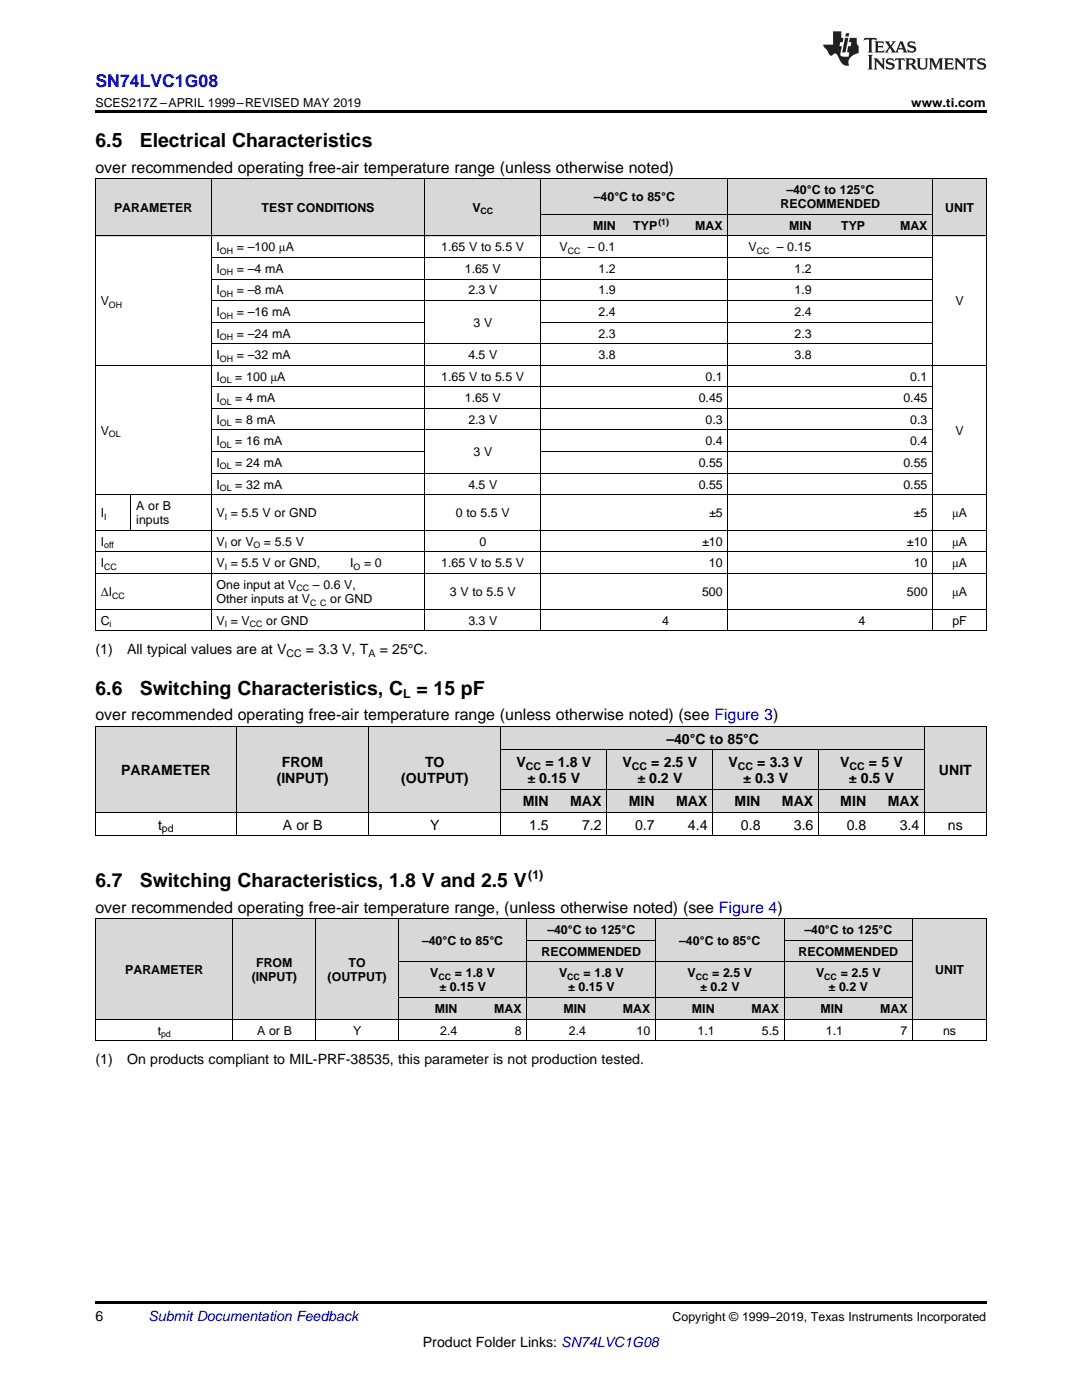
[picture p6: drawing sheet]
<svg xmlns="http://www.w3.org/2000/svg" width="216mm" height="279mm" viewBox="0 0 216 279" stroke-linecap="round" stroke-linejoin="round" font-family="sans-serif">
<g fill="#d8d8d8">
<path d="M19 183.4h27.5v20h-27.5z"/>
<path d="M46.5 183.4h16.5v20h-16.5z"/>
<path d="M63 183.4h16.5v20h-16.5z"/>
<path d="M182.2 183.4h14.6v20h-14.6z"/>
<path d="M79.5 199.1h12.9v4.3h-12.9z"/>
<path d="M92.4 199.1h12.8v4.3h-12.8z"/>
<path d="M105.2 199.1h12.8v4.3h-12.8z"/>
<path d="M118 199.1h12.8v4.3h-12.8z"/>
<path d="M130.8 199.1h12.9v4.3h-12.9z"/>
<path d="M143.7 199.1h12.8v4.3h-12.8z"/>
<path d="M156.5 199.1h12.8v4.3h-12.8z"/>
<path d="M169.3 199.1h12.9v4.3h-12.9z"/>
<path d="M79.5 192h12.9v7.1h-12.9z"/>
<path d="M92.4 192h12.8v7.1h-12.8z"/>
<path d="M105.2 192h12.8v7.1h-12.8z"/>
<path d="M118 192h12.8v7.1h-12.8z"/>
<path d="M130.8 192h12.9v7.1h-12.9z"/>
<path d="M143.7 192h12.8v7.1h-12.8z"/>
<path d="M156.5 192h12.8v7.1h-12.8z"/>
<path d="M169.3 192h12.9v7.1h-12.9z"/>
<path d="M79.5 183.4h12.9v8.6h-12.9z"/>
<path d="M92.4 183.4h12.8v8.6h-12.8z"/>
<path d="M130.8 183.4h12.9v8.6h-12.9z"/>
<path d="M143.7 183.4h12.8v8.6h-12.8z"/>
<path d="M105.2 187.7h12.8v4.3h-12.8z"/>
<path d="M118 187.7h12.8v4.3h-12.8z"/>
<path d="M156.5 187.7h12.8v4.3h-12.8z"/>
<path d="M169.3 187.7h12.9v4.3h-12.9z"/>
<path d="M105.2 183.4h12.8v4.3h-12.8z"/>
<path d="M118 183.4h12.8v4.3h-12.8z"/>
<path d="M156.5 183.4h12.8v4.3h-12.8z"/>
<path d="M169.3 183.4h12.9v4.3h-12.9z"/>
<path d="M19 145h28.2v17.2h-28.2z"/>
<path d="M47.2 145h26.4v17.2h-26.4z"/>
<path d="M73.6 145h26.4v17.2h-26.4z"/>
<path d="M184.5 145h12.3v17.2h-12.3z"/>
<path d="M100 157.5h10.6v4.7h-10.6z"/>
<path d="M110.6 157.5h10.5v4.7h-10.5z"/>
<path d="M121.1 157.5h10.6v4.7h-10.6z"/>
<path d="M131.7 157.5h10.6v4.7h-10.6z"/>
<path d="M142.3 157.5h10.5v4.7h-10.5z"/>
<path d="M152.8 157.5h10.6v4.7h-10.6z"/>
<path d="M163.4 157.5h10.6v4.7h-10.6z"/>
<path d="M174 157.5h10.5v4.7h-10.5z"/>
<path d="M100 149.7h10.6v7.8h-10.6z"/>
<path d="M110.6 149.7h10.5v7.8h-10.5z"/>
<path d="M121.1 149.7h10.6v7.8h-10.6z"/>
<path d="M131.7 149.7h10.6v7.8h-10.6z"/>
<path d="M142.3 149.7h10.5v7.8h-10.5z"/>
<path d="M152.8 149.7h10.6v7.8h-10.6z"/>
<path d="M163.4 149.7h10.6v7.8h-10.6z"/>
<path d="M174 149.7h10.5v7.8h-10.5z"/>
<path d="M100 145h10.6v4.7h-10.6z"/>
<path d="M110.6 145h10.5v4.7h-10.5z"/>
<path d="M121.1 145h10.6v4.7h-10.6z"/>
<path d="M131.7 145h10.6v4.7h-10.6z"/>
<path d="M142.3 145h10.5v4.7h-10.5z"/>
<path d="M152.8 145h10.6v4.7h-10.6z"/>
<path d="M163.4 145h10.6v4.7h-10.6z"/>
<path d="M174 145h10.5v4.7h-10.5z"/>
<path d="M19 35.7h7.1v11.4h-7.1z"/>
<path d="M26.1 35.7h16.1v11.4h-16.1z"/>
<path d="M42.2 35.7h26.6v11.4h-26.6z"/>
<path d="M68.8 35.7h16v11.4h-16z"/>
<path d="M84.8 35.7h23.1v11.4h-23.1z"/>
<path d="M186.2 35.7h10.6v11.4h-10.6z"/>
<path d="M107.9 42.8h16v4.3h-16z"/>
<path d="M123.9 42.8h10.7v4.3h-10.7z"/>
<path d="M134.6 42.8h10.7v4.3h-10.7z"/>
<path d="M145.3 42.8h17.8v4.3h-17.8z"/>
<path d="M163.1 42.8h10.6v4.3h-10.6z"/>
<path d="M173.7 42.8h12.5v4.3h-12.5z"/>
<path d="M107.9 35.7h16v7.1h-16z"/>
<path d="M123.9 35.7h10.7v7.1h-10.7z"/>
<path d="M134.6 35.7h10.7v7.1h-10.7z"/>
<path d="M145.3 35.7h17.8v7.1h-17.8z"/>
<path d="M163.1 35.7h10.6v7.1h-10.6z"/>
<path d="M173.7 35.7h12.5v7.1h-12.5z"/>
</g>
<g fill="#000">
<path d="M19 22h177.8v.5h-177.8zM26.1 35.6v.1zM19 125.9h.2zM26 125.9h.1zM42.1 125.9h.1zM68.7 125.9h.1zM84.7 125.9h.1zM107.8 125.9h.1zM123.8 125.9h.1zM134.5 125.9h.1zM145.2 125.9h.1zM162.9 125.9h.2z"/>
<path d="M173.6 125.9h.1zM186.1 125.9h.1zM196.7 125.9h.1zM19 166.8h.2zM73.5 166.8h.1zM99.9 166.8h.1zM110.5 166.8h.1zM121 166.8h.1zM131.6 166.8h.1zM142.2 166.8h.1zM152.7 166.8h.1zM163.3 166.8h.1z"/>
<path d="M173.8 166.8h.2zM184.4 166.8h.1zM196.7 166.8h.1zM19 259.7h177.8v.5h-177.8z"/>
</g>
<g fill="none" stroke="#000" stroke-width=".2">
<path d="M19 35.6l177.8 .1v90.2M19.1 35.7v90.2M42.1 35.7v90.2M84.8 35.7v90.2M107.9 35.7v90.2M145.2 35.7v90.2M186.1 35.7v90.2M19 47.1h177.8M42.2 60h143.9M42.2 55.7h143.9M42.2 51.4h143.9M107.9 42.8h78.3"/>
<path d="M19 72.9h177.8M42.2 77.2h143.9M42.2 68.6h143.9M42.2 64.3h42.6M107.9 64.3h78.2M19 98.7h177.8M26.1 98.7v7.2M42.2 94.4h143.9M42.2 90.1h42.6M42.2 85.8h143.9M42.2 81.5h143.9M107.9 90.1h78.2"/>
<path d="M19 114.5h177.8M19 110.2h177.8M19 105.9h177.8M19 125.9h177.8M19 121.6h177.8M19 145h177.8M19.1 145v21.8M47.1 145v21.8M73.5 145v21.8M100 145v21.8M100 157.5h84.5M100 149.6h84.5"/>
<path d="M121.1 149.6v17.2M142.2 149.6v17.2M163.3 149.6v17.2M184.4 145v21.8M196.8 145v21.8M19 166.8h177.8M19 162.1h177.8M19 183.4h177.8M19.1 183.4v24.4M46.5 183.4v24.4M63 183.4v24.4M79.5 183.4v24.4"/>
<path d="M79.5 199.1h102.6M79.5 192h102.6M105.1 183.4v24.4M105.2 187.7h25.6M130.8 183.4v24.4M156.4 183.4v24.4M156.5 187.7h25.6M182.1 183.4v24.4M196.8 183.4v24.4M19 207.7h177.8M19 203.4h177.8"/>
</g>
<g fill="#231f20">
<path d="M172.5 7.6l-.1 .5 .4-.2h.6v.1v2.1l-.2 .4h.9l-.2-.4v-2.1l.1-.1h.5l.5 .2-.2-.5zM174.5 8.3l.2 .3v1.5l-.2 .4h1.8l.2-.6a1.04 1.04 0 0 1-1.3 .2v-.7h.6l.3 .2v-.6l-.3 .2h-.6v-.6l.8-.1 .4 .3-.2-.5zM176.5 8.3l.9 1.1-.9 1.1h.8l-.2-.2 .4-.7 .5 .7-.2 .2h1.5l-.2-.2 .2-.4h.9l.1 .4-.2 .2h1l-.3-.3-.7-1.9h-.5l-.9 2-.8-1 .9-1h-.8l.1 .3-.4 .5-.3-.6 .1-.2zM179.7 8.6l.4 1h-.7zM181.3 8.4a.63 .63 0 0 0-.2 .7 .63 .63 0 0 0 .6 .4l.6 .2 .1 .2a.75 .75 0 0 1-.7 .4 .75 .75 0 0 1-.6-.5l.1 .7 .1-.1a1.11 1.11 0 0 0 1.5-.6 1.13 1.13 0 0 0-1.2-.8l-.1-.4a1.04 1.04 0 0 1 1.2 .2l-.2-.5-.2 .1-.4-.2zM173.2 10.9l.2 .4v2.2l-.2 .4h1l-.3-.4v-2.2l.3-.4zM174.3 11.6l.3 .4v1.5l-.3 .4h.8l-.2-.4v-1.3l1.5 1.7v-1.9l.2-.4h-.7l.2 .4v.9l-1.1-1.3zM177 11.8a.62 .62 0 0 0-.2 .7 .62 .62 0 0 0 .6 .4l.6 .1 .1 .3a.76 .76 0 0 1-.7 .3 .76 .76 0 0 1-.7-.4l.2 .7 .1-.1a1.11 1.11 0 0 0 1.5-.6 1.13 1.13 0 0 0-1.2-.8l-.1-.4a1.04 1.04 0 0 1 1.2 .2l-.2-.6-.2 .1-.5-.1zM178.7 11.6l-.2 .6a.61 .61 0 0 1 .8-.3v1.6l-.2 .4h.9l-.2-.4v-1.6a.63 .63 0 0 1 .7 .3l-.1-.6zM180.6 11.6l.3 .4v1.5l-.3 .4h1l-.2-.2-.1-.8 .6 .2a.76 .76 0 0 0 1.2 .7l-1-1a.58 .58 0 0 0 .6-.5 .58 .58 0 0 0-.5-.6zM181.4 11.9h.1a.45 .45 0 0 1 .5 .1 .45 .45 0 0 1 .1 .5l-.8 .2zM182.9 11.6l.2 .2a2.17 2.17 0 0 0 .3 1.9 .99 .99 0 0 0 1.6-.6v-1.1l.2-.4h-.7l.2 .2a1.92 1.92 0 0 1-.2 1.8 .6 .6 0 0 1-.9-.5v-1.1l.2-.4zM185.4 11.6l.2 .4v1.5l-.2 .4h.7l-.2-.4v-1.4l.8 1.8 .8-1.8v1.4l-.2 .4h.9l-.2-.4v-1.5l.2-.4h-.8l-.6 1.5-.6-1.5zM188.4 11.6l.2 .4v1.5l-.2 .4h1.8l.1-.6a1.04 1.04 0 0 1-1.2 .1v-.6h.5l.4 .2v-.6l-.4 .2h-.5v-.7h.8l.3 .3-.1-.6zM190.5 11.6l.2 .4v1.5l-.2 .4h.7l-.2-.4v-1.3l1.5 1.7v-1.9l.2-.4h-.7l.2 .4v.9l-1.1-1.3zM192.9 11.6l-.1 .6a.61 .61 0 0 1 .7-.3l.1 1.6-.3 .4h1l-.3-.4 .1-1.6a.63 .63 0 0 1 .7 .3l-.1-.6zM195.2 11.8a.62 .62 0 0 0-.2 .7 .62 .62 0 0 0 .6 .4l.6 .1 .1 .3a.76 .76 0 0 1-.7 .3 .76 .76 0 0 1-.6-.4l.1 .7 .1-.1a1.11 1.11 0 0 0 1.6-.6 1.13 1.13 0 0 0-1.3-.8l-.1-.4a1.04 1.04 0 0 1 1.2 .2l-.1-.6-.2 .1-.5-.1z"/>
<path d="M166.2 6.3v2.6h-1.9v.4l.8 .9a.91 .91 0 0 0 1 .8 .56 .56 0 0 1 .5-.3 .56 .56 0 0 1 .5 .3l.4 .8a1.53 1.53 0 0 0 1.9 1.2 1.54 1.54 0 0 1 1-2.1l.9-.3v-1.4a1.52 1.52 0 0 1-.4-1.6h-1.3l-.2 .8h.5l-.2 .8h-.5l-.1 1v.2l.4 .1-.2 .8a1.93 1.93 0 0 1-1.6-.3l.3-1.8h-.5l.2-.8h.4l.2-.8h-.4v-1.3zM168.6 7.6l-.6 2.9h.7l.6-2.9zM168.8 6.6l-.1 .7h.6l.2-.7z"/>
</g>
<g font-size="3.9">
<text x="19" y="29.3">6.5</text>
<text x="27.9" y="29.3">Electrical Characteristics</text>
<text x="19" y="138.6">6.6</text>
<text x="27.9" y="138.6">Switching Characteristics, C = 15 pF</text>
<text x="19" y="177">6.7</text>
<text x="27.9" y="177">Switching Characteristics, 1.8 V and 2.5 V</text>
</g>
<text font-size="3.5" fill="#00f" x="19" y="17.3">SN74LVC1G08</text>
<g font-size="3.2">
<text x="19" y="34.4">over recommended operating free-air temperature range (unless otherwise noted)</text>
<text x="19" y="143.8">over recommended operating free-air temperature range (unless otherwise noted) (see Figure 3)</text>
<text x="19" y="182.1">over recommended operating free-air temperature range, (unless otherwise noted) (see Figure 4)</text>
</g>
<g font-size="2.8">
<text x="19" y="130.5">(1)</text>
<text x="25.4" y="130.5">All typical values are at V</text>
<text x="61" y="130.5">= 3.3 V, T</text>
<text x="75.8" y="130.5">= 25°C.</text>
<text x="133" y="148.4">–40°C to 85°C</text>
<text x="24.2" y="154.7">PARAMETER</text>
<text x="56.2" y="153.1">FROM</text>
<text x="84.8" y="153.1">TO</text>
<text x="103.1" y="153.1">V</text>
<text x="108.8" y="153.1">=</text>
<text x="111.3" y="153.1">1.8 V</text>
<text x="124.2" y="153.1">V</text>
<text x="130" y="153.1">=</text>
<text x="132.5" y="153.1">2.5 V</text>
<text x="145.3" y="153.1">V</text>
<text x="151.1" y="153.1">=</text>
<text x="153.6" y="153.1">3.3 V</text>
<text x="167.6" y="153.1">V</text>
<text x="173.4" y="153.1">= 5 V</text>
<text x="187.4" y="154.7">UNIT</text>
<text x="55.2" y="156.2">(INPUT)</text>
<text x="80" y="156.2">(OUTPUT)</text>
<text x="104.3" y="160.9">MIN</text>
<text x="105.2" y="156.2">± 0.15 V</text>
<text x="113.8" y="160.9">MAX</text>
<text x="125.4" y="160.9">MIN</text>
<text x="127.2" y="156.2">± 0.2 V</text>
<text x="134.9" y="160.9">MAX</text>
<text x="146.6" y="160.9">MIN</text>
<text x="148.3" y="156.2">± 0.3 V</text>
<text x="156" y="160.9">MAX</text>
<text x="167.7" y="160.9">MIN</text>
<text x="169.4" y="156.2">± 0.5 V</text>
<text x="177.2" y="160.9">MAX</text>
<text x="31.5" y="165.6">t</text>
<text x="56.4" y="165.6">A or B</text>
<text x="85.8" y="165.6">Y</text>
<text x="105.6" y="165.6">1.5</text>
<text x="116.1" y="165.6">7.2</text>
<text x="126.7" y="165.6">0.7</text>
<text x="137.3" y="165.6">4.4</text>
<text x="147.8" y="165.6">0.8</text>
<text x="158.4" y="165.6">3.6</text>
<text x="168.9" y="165.6">0.8</text>
<text x="179.5" y="165.6">3.4</text>
<text x="189.2" y="165.6">ns</text>
<text x="19" y="212.3">(1)</text>
<text x="25.4" y="212.3">On products compliant to MIL-PRF-38535, this parameter is not production tested.</text>
<text x="19" y="263.6">6</text>
<text x="84.4" y="268.9">Product Folder Links: SN74LVC1G08</text>
</g>
<text font-size="2.8" fill="#0000c8" x="29.6" y="263.6">Submit Documentation Feedback</text>
<g font-size="2.5">
<text x="19" y="21.4">SCES217Z –APRIL 1999–REVISED MAY 2019</text>
<text x="181.8" y="21.4">www.ti.com</text>
<text x="118.5" y="40.1">–40°C to 85°C</text>
<text x="155.8" y="41.6">RECOMMENDED</text>
<text x="156.9" y="38.7">–40°C</text>
<text x="164.5" y="38.7">to 125°C</text>
<text x="22.8" y="42.3">PARAMETER</text>
<text x="52.2" y="42.3">TEST CONDITIONS</text>
<text x="94.3" y="42.3">V</text>
<text x="118.4" y="45.9">MIN</text>
<text x="126.4" y="45.9">TYP</text>
<text x="138.7" y="45.9">MAX</text>
<text x="157.4" y="45.9">MIN</text>
<text x="167.9" y="45.9">TYP</text>
<text x="179.6" y="45.9">MAX</text>
<text x="188.6" y="42.3">UNIT</text>
<text x="43.2" y="50.2">I</text>
<text x="47.3" y="50.2">= –100 μA</text>
<text x="88.1" y="50.2">1.65 V to 5.5 V</text>
<text x="111.7" y="50.2">V</text>
<text x="117.3" y="50.2">– 0.1</text>
<text x="149.4" y="50.2">V</text>
<text x="155" y="50.2">– 0.15</text>
<text x="43.2" y="54.5">I</text>
<text x="43.2" y="58.8">I</text>
<text x="47.3" y="54.5">= –4 mA</text>
<text x="47.3" y="58.8">= –8 mA</text>
<text x="92.7" y="54.5">1.65 V</text>
<text x="93.5" y="58.8">2.3 V</text>
<text x="119.5" y="54.5">1.2</text>
<text x="119.5" y="58.8">1.9</text>
<text x="158.5" y="54.5">1.2</text>
<text x="158.5" y="58.8">1.9</text>
<text x="20.1" y="60.9">V</text>
<text x="43.2" y="63.1">I</text>
<text x="47.3" y="63.1">= –16 mA</text>
<text x="94.5" y="65.2">3 V</text>
<text x="119.5" y="63.1">2.4</text>
<text x="158.5" y="63.1">2.4</text>
<text x="190.6" y="60.9">V</text>
<text x="43.2" y="67.4">I</text>
<text x="43.2" y="71.7">I</text>
<text x="47.3" y="67.4">= –24 mA</text>
<text x="47.3" y="71.7">= –32 mA</text>
<text x="93.5" y="71.7">4.5 V</text>
<text x="119.5" y="67.4">2.3</text>
<text x="119.5" y="71.7">3.8</text>
<text x="158.5" y="67.4">2.3</text>
<text x="158.5" y="71.7">3.8</text>
<text x="43.2" y="76">I</text>
<text x="47" y="76">= 100 μA</text>
<text x="88.1" y="76">1.65 V to 5.5 V</text>
<text x="140.8" y="76">0.1</text>
<text x="181.6" y="76">0.1</text>
<text x="43.2" y="80.3">I</text>
<text x="47" y="80.3">= 4 mA</text>
<text x="92.7" y="80.3">1.65 V</text>
<text x="139.4" y="80.3">0.45</text>
<text x="180.3" y="80.3">0.45</text>
<text x="20.1" y="86.7">V</text>
<text x="43.2" y="84.6">I</text>
<text x="43.2" y="88.9">I</text>
<text x="47" y="84.6">= 8 mA</text>
<text x="47" y="88.9">= 16 mA</text>
<text x="93.5" y="84.6">2.3 V</text>
<text x="140.8" y="84.6">0.3</text>
<text x="140.8" y="88.9">0.4</text>
<text x="181.6" y="84.6">0.3</text>
<text x="181.6" y="88.9">0.4</text>
<text x="190.6" y="86.7">V</text>
<text x="43.2" y="93.2">I</text>
<text x="47" y="93.2">= 24 mA</text>
<text x="94.5" y="91.1">3 V</text>
<text x="139.4" y="93.2">0.55</text>
<text x="180.3" y="93.2">0.55</text>
<text x="27.2" y="101.8">A or B</text>
<text x="43.2" y="97.5">I</text>
<text x="47" y="97.5">= 32 mA</text>
<text x="93.5" y="97.5">4.5 V</text>
<text x="139.4" y="97.5">0.55</text>
<text x="180.3" y="97.5">0.55</text>
<text x="20.1" y="103.2">I</text>
<text x="27.2" y="104.6">inputs</text>
<text x="43.2" y="103.2">V = 5.5 V or GND</text>
<text x="91" y="103.2">0 to 5.5 V</text>
<text x="141.5" y="103.2">±5</text>
<text x="182.4" y="103.2">±5</text>
<text x="190" y="103.2">μA</text>
<text x="20.1" y="108.9">I</text>
<text x="20.1" y="113.2">I</text>
<text x="43.2" y="108.9">V or V</text>
<text x="43.2" y="113.2">V = 5.5 V or GND,</text>
<text x="52.7" y="108.9">= 5.5 V</text>
<text x="69.9" y="113.2">I</text>
<text x="72.6" y="113.2">= 0</text>
<text x="88.1" y="113.2">1.65 V to 5.5 V</text>
<text x="95.7" y="108.9">0</text>
<text x="140.1" y="108.9">±10</text>
<text x="141.5" y="113.2">10</text>
<text x="181" y="108.9">±10</text>
<text x="182.3" y="113.2">10</text>
<text x="190" y="108.9">μA</text>
<text x="190" y="113.2">μA</text>
<text x="20.1" y="119">ΔI</text>
<text x="43.2" y="117.5">One input at V</text>
<text x="62.4" y="117.5">– 0.6 V,</text>
<text x="89.8" y="119">3 V to 5.5 V</text>
<text x="140.1" y="119">500</text>
<text x="181" y="119">500</text>
<text x="190" y="119">μA</text>
<text x="20.1" y="124.7">C</text>
<text x="43.2" y="120.4">Other inputs at V</text>
<text x="43.2" y="124.7">V = V</text>
<text x="53.1" y="124.7">or GND</text>
<text x="65.9" y="120.4">or GND</text>
<text x="93.5" y="124.7">3.3 V</text>
<text x="132.2" y="124.7">4</text>
<text x="171.3" y="124.7">4</text>
<text x="190" y="124.7">pF</text>
<text x="80.4" y="139.4">L</text>
<text x="105.4" y="175.4">(1)</text>
<text x="84.2" y="188.6">–40°C to 85°C</text>
<text x="108.1" y="190.7">RECOMMENDED</text>
<text x="109.2" y="186.4">–40°C to 125°C</text>
<text x="135.5" y="188.6">–40°C to 85°C</text>
<text x="159.3" y="190.7">RECOMMENDED</text>
<text x="160.5" y="186.4">–40°C to 125°C</text>
<text x="25" y="194.3">PARAMETER</text>
<text x="50.2" y="195.7">(INPUT)</text>
<text x="51.1" y="192.9">FROM</text>
<text x="65.4" y="195.7">(OUTPUT)</text>
<text x="69.6" y="192.9">TO</text>
<text x="85.9" y="195.1">V</text>
<text x="87.7" y="197.9">± 0.15 V</text>
<text x="90.8" y="195.1">=</text>
<text x="92.9" y="195.1">1.8 V</text>
<text x="111.5" y="195.1">V</text>
<text x="113.4" y="197.9">± 0.15 V</text>
<text x="116.5" y="195.1">=</text>
<text x="118.6" y="195.1">1.8 V</text>
<text x="137.2" y="195.1">V</text>
<text x="139.7" y="197.9">± 0.2 V</text>
<text x="142.1" y="195.1">=</text>
<text x="144.3" y="195.1">2.5 V</text>
<text x="162.8" y="195.1">V</text>
<text x="165.3" y="197.9">± 0.2 V</text>
<text x="167.7" y="195.1">=</text>
<text x="169.9" y="195.1">2.5 V</text>
<text x="186.6" y="194.3">UNIT</text>
<text x="86.7" y="202.2">MIN</text>
<text x="98.6" y="202.2">MAX</text>
<text x="112.4" y="202.2">MIN</text>
<text x="124.3" y="202.2">MAX</text>
<text x="138.1" y="202.2">MIN</text>
<text x="150" y="202.2">MAX</text>
<text x="163.7" y="202.2">MIN</text>
<text x="175.6" y="202.2">MAX</text>
<text x="31.5" y="206.5">t</text>
<text x="51.3" y="206.5">A or B</text>
<text x="70.4" y="206.5">Y</text>
<text x="87.8" y="206.5">2.4</text>
<text x="102.7" y="206.5">8</text>
<text x="113.5" y="206.5">2.4</text>
<text x="127" y="206.5">10</text>
<text x="139.2" y="206.5">1.1</text>
<text x="152" y="206.5">5.5</text>
<text x="164.8" y="206.5">1.1</text>
<text x="179.7" y="206.5">7</text>
<text x="188.2" y="206.5">ns</text>
<text x="134.2" y="263.6">Copyright © 1999–2019, Texas Instruments Incorporated</text>
</g>
<g font-size="2.1">
<text x="57.1" y="131.1">CC</text>
<text x="73.5" y="131.1">A</text>
<text x="105" y="153.6">CC</text>
<text x="126.1" y="153.6">CC</text>
<text x="147.2" y="153.6">CC</text>
<text x="169.5" y="153.6">CC</text>
<text x="32.3" y="166.1">pd</text>
</g>
<g font-size="1.8">
<text x="95.9" y="42.8">CC</text>
<text x="131.4" y="44.9">(1)</text>
<text x="43.9" y="50.7">OH</text>
<text x="113.3" y="50.7">CC</text>
<text x="151" y="50.7">CC</text>
<text x="43.9" y="55">OH</text>
<text x="43.9" y="59.3">OH</text>
<text x="21.7" y="61.4">OH</text>
<text x="43.9" y="63.6">OH</text>
<text x="43.9" y="67.9">OH</text>
<text x="43.9" y="72.2">OH</text>
<text x="43.9" y="76.5">OL</text>
<text x="43.9" y="80.8">OL</text>
<text x="21.7" y="87.2">OL</text>
<text x="43.9" y="85.1">OL</text>
<text x="43.9" y="89.4">OL</text>
<text x="43.9" y="93.7">OL</text>
<text x="43.9" y="98">OL</text>
<text x="20.8" y="103.7">I</text>
<text x="44.8" y="103.7">I</text>
<text x="20.8" y="109.4">off</text>
<text x="20.8" y="113.7">CC</text>
<text x="44.8" y="109.4">I</text>
<text x="44.8" y="113.7">I</text>
<text x="50.6" y="109.4">O</text>
<text x="70.6" y="113.7">O</text>
<text x="22.4" y="119.5">CC</text>
<text x="59.2" y="118">CC</text>
<text x="21.9" y="125.2">i</text>
<text x="44.8" y="125.2">I</text>
<text x="49.8" y="125.2">CC</text>
<text x="61.9" y="120.9">C C</text>
<text x="87.5" y="195.5">CC</text>
<text x="113.2" y="195.5">CC</text>
<text x="138.8" y="195.5">CC</text>
<text x="164.5" y="195.5">CC</text>
<text x="32.1" y="207">pd</text>
</g>
</svg>
